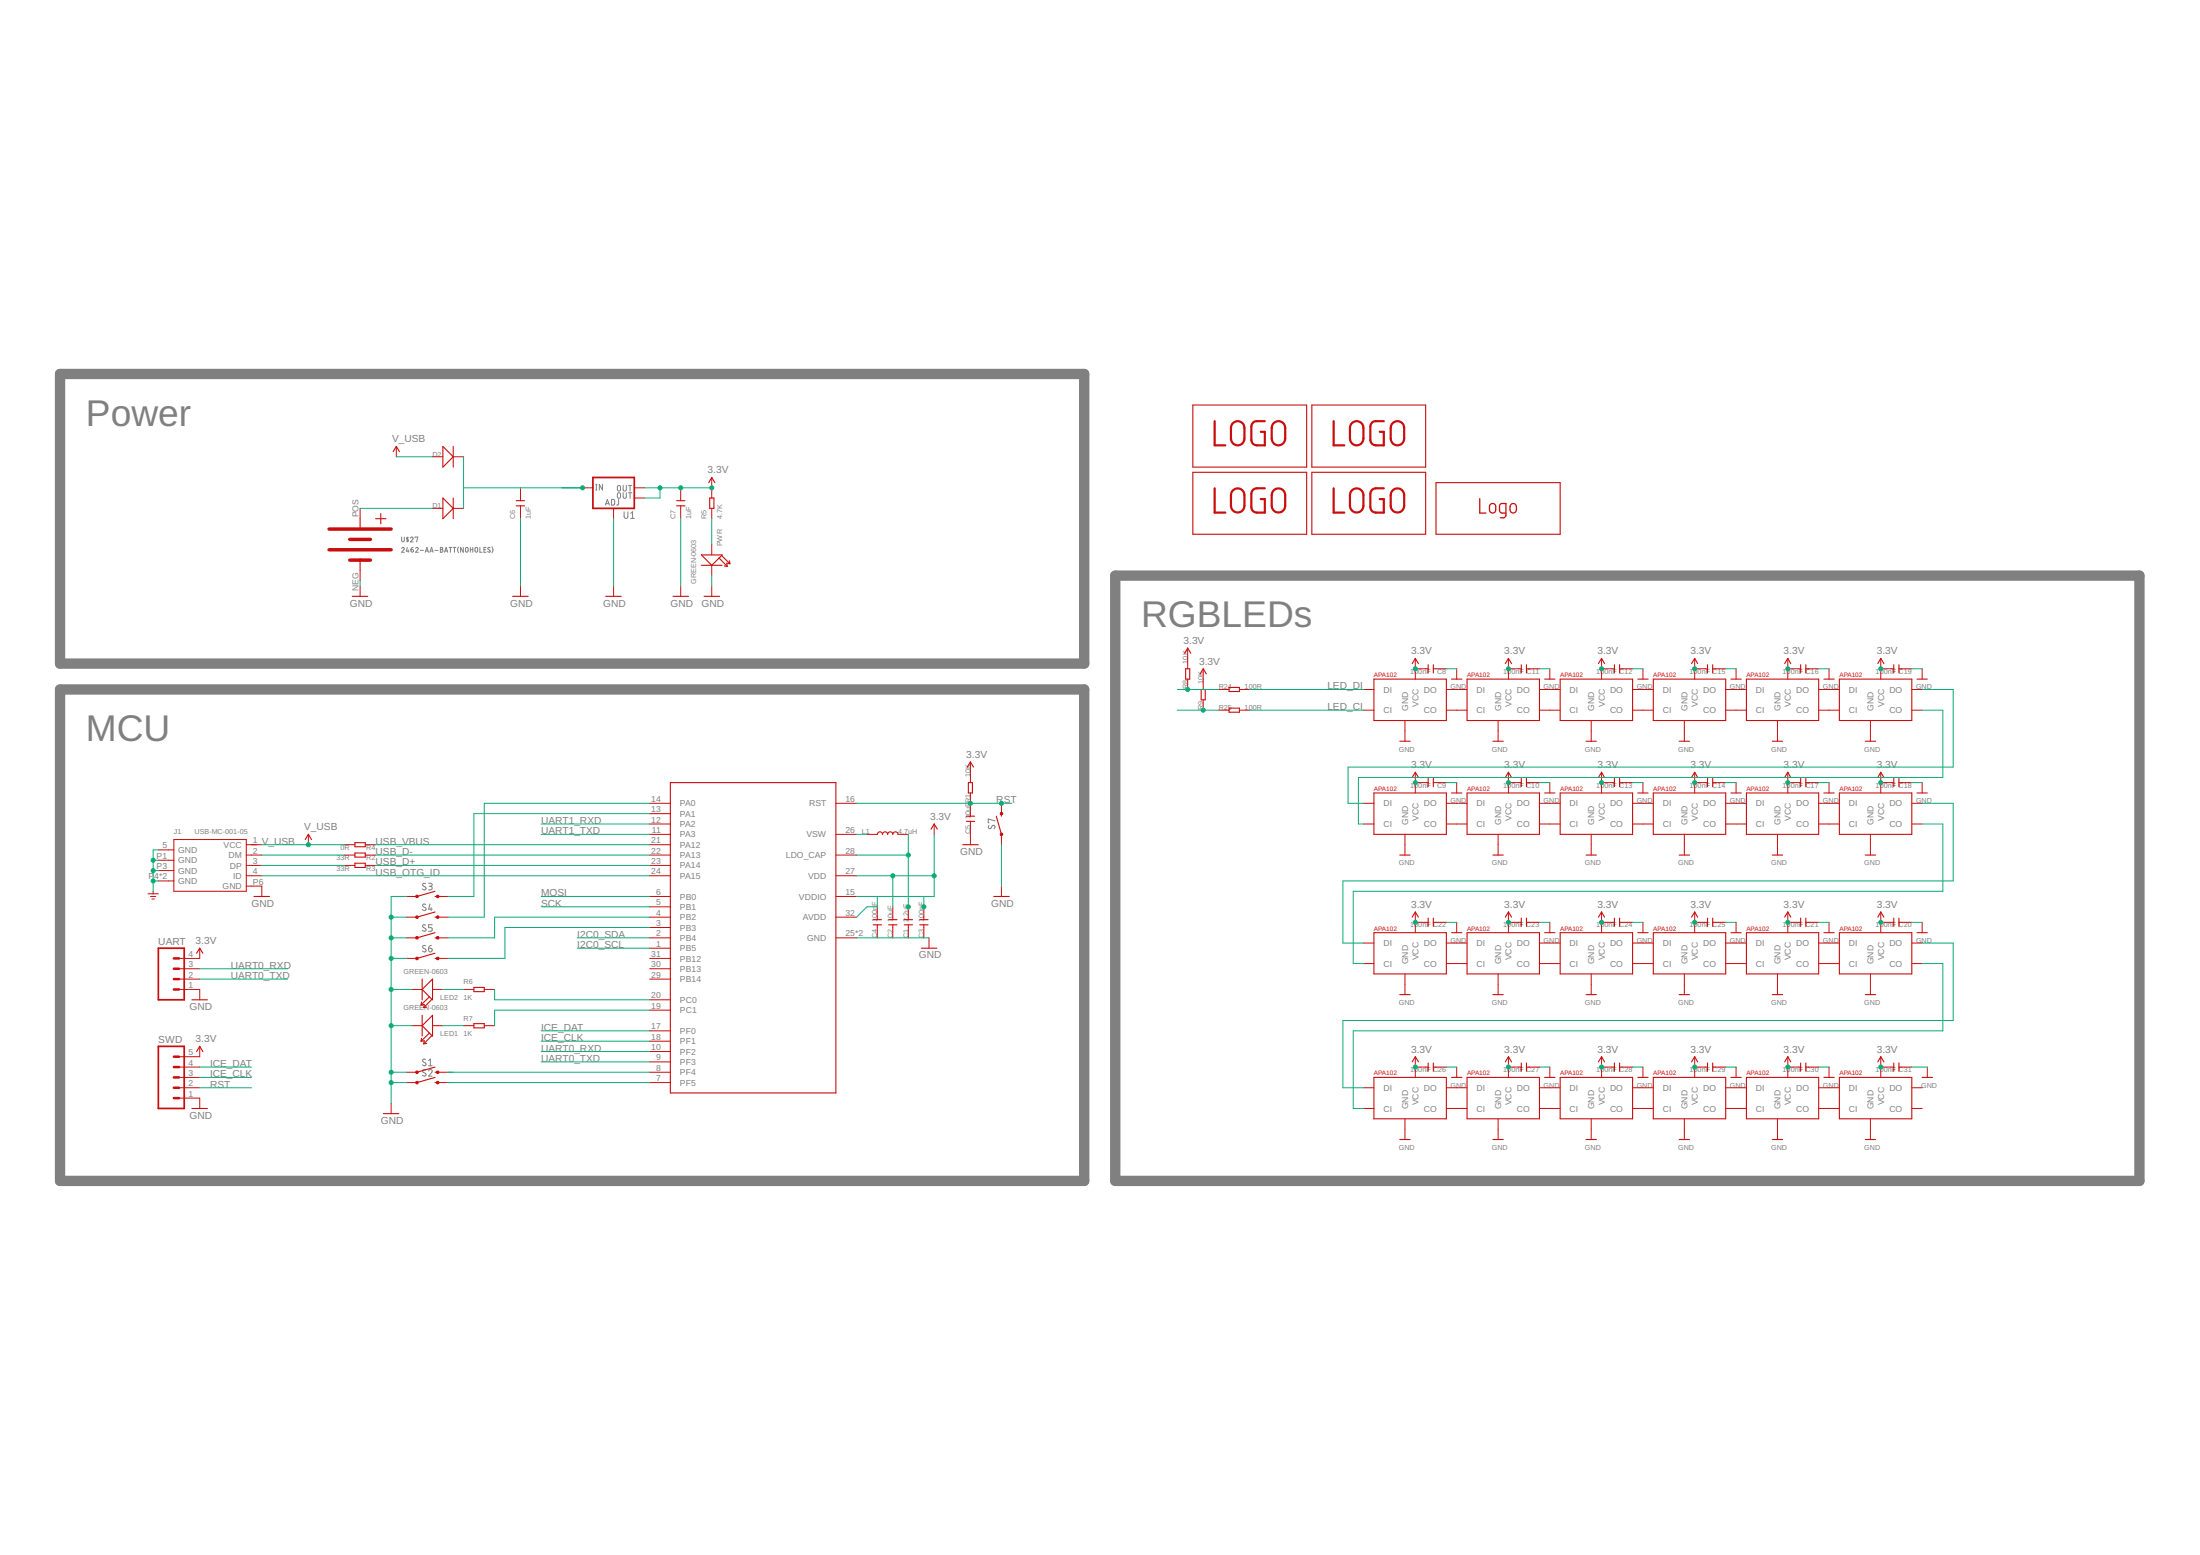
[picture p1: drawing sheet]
<svg xmlns="http://www.w3.org/2000/svg" width="297mm" height="210mm" viewBox="0 0 297 210" stroke-linecap="round" stroke-linejoin="round" font-family="sans-serif">
<path d="M8.1 50.5h138.3v39.1h-138.3zM150.6 77.7h138.3v81.7h-138.3zM8.1 93.1h138.3v66.3h-138.3z" fill="none" stroke="#808080" stroke-width="1.4"/>
<g fill="none" stroke="#808080" stroke-width=".14">
<path d="M54.2 74a.18 .18 0 0 1 .3-.1 .18 .18 0 0 1 0 .3l-.3 .3h.4M54.2 72.5l.1 .5 .1 .2 .2-.2v-.5M55 73.9l-.1 .5h.3M55 72.5v.7M55.1 74.3v.2M55.2 72.6h-.3v.1l.3 .3h-.3M55.4 72.6a.19 .19 0 0 1 .3-.1 .19 .19 0 0 1 0 .3l-.3 .4h.4M55.5 74.2h.2a.18 .18 0 0 1 .1 .2 .18 .18 0 0 1-.2 .1 .18 .18 0 0 1-.1-.1zM55.8 73.9h-.2l-.1 .3M56 72.6v-.1h.4l-.2 .7M56.1 74a.18 .18 0 0 1 .3-.1 .18 .18 0 0 1 0 .3l-.3 .3h.4M56.7 74.3h.5"/>
<path d="M57.4 74.5l.2-.6 .2 .6M57.5 74.4h.3M58 74.5l.3-.6 .2 .6M58.1 74.4h.3M58.7 74.3h.4M59.5 73.9l.3 .1-.2 .2 .2 .1v.1l-.2 .1h-.1zM59.5 74.2h.1M60 74.5l.2-.6 .3 .6M60.1 74.4h.3M60.6 73.9h.4M60.8 73.9v.6M61.2 73.9h.4"/>
<path d="M61.4 73.9v.6M61.9 73.8a.67 .67 0 0 0 0 .8M62.5 73.9v.6l-.3-.6v.6M62.9 74l.1-.1 .2 .1v.4l-.2 .1-.1-.1zM63.5 74.2h.3M63.5 73.9v.6M63.8 73.9v.6M64.2 74l.1-.1 .2 .1v.4l-.2 .1-.1-.1zM64.8 73.9v.6h.3M65.3 74.2h.3M65.6 73.9h-.3v.6h.3M66.2 74l-.2-.1-.2 .1 .4 .3-.1 .2-.3-.1"/>
<path d="M66.4 73.8a.59 .59 0 0 1 0 .8M80.4 66.1h.2M80.4 65.4h.2M80.5 65.4v.7M81.3 65.4v.7l-.4-.7v.7M81.7 68.2l.3-.8 .3 .8M81.8 68h.4M82.6 67.4l.4 .1v.5l-.1 .2h-.3zM83.5 66.5a.21 .21 0 0 1 .3 .2v.4a.21 .21 0 0 1-.2 .2 .21 .21 0 0 1-.2-.2zM83.5 65.6a.21 .21 0 0 1 .3 .1v.4a.21 .21 0 0 1-.2 .2 .21 .21 0 0 1-.2-.2zM83.5 67.4v.7l-.2 .1M84.1 66.5v.6a.21 .21 0 0 0 .2 .2 .21 .21 0 0 0 .3-.2v-.6"/>
<path d="M84.1 65.5v.6a.21 .21 0 0 0 .2 .2 .21 .21 0 0 0 .3-.2v-.6M84.3 69.1v.6l.2 .3 .3-.2v-.7M84.9 66.5h.4M84.9 65.5h.4M85.1 65.5v.8M85.1 66.5v.8M85.2 69.3l.2-.2v.9M85.2 70h.5M57.5 119.3h-.4l-.1 .1 .4 .3a.2 .2 0 0 1 .1 .3 .2 .2 0 0 1-.2 .1l-.3-.1M57.9 119.2l.4 .1 .1 .1-.1 .2h-.3M58.1 119.6l.1 .1a.24 .24 0 0 1 .2 .2 .24 .24 0 0 1-.3 .2h-.2M133.5 111.4l-.1 .3 .2 .2 .4-.5h.2l.1 .2-.1 .3"/>
<path d="M134.3 110.8l-.9-.2v.5h.1M57.5 122.1l-.2-.1a.19 .19 0 0 0-.2 .2 .19 .19 0 0 0 0 .2l.3 .1a.2 .2 0 0 1 .1 .3 .2 .2 0 0 1-.2 .1l-.3-.1M57.5 124.9l-.2-.1a.19 .19 0 0 0-.2 .2 .19 .19 0 0 0 0 .2l.3 .1a.2 .2 0 0 1 .1 .3 .2 .2 0 0 1-.2 .1l-.3-.1M57.5 127.7l-.2-.1a.19 .19 0 0 0-.2 .2 .19 .19 0 0 0 0 .2l.3 .1a.2 .2 0 0 1 .1 .3 .2 .2 0 0 1-.2 .1l-.3-.1M57.9 128h.3a.25 .25 0 0 1 .2 .3 .25 .25 0 0 1-.3 .2 .25 .25 0 0 1-.2-.3zM58.1 122l-.2 .7h.5M58.2 122.5v.4M58.3 127.6a.36 .36 0 0 0-.4 .4M58.4 124.8h-.5v.4h.4l.1 .2-.1 .3h-.4M57.5 143h-.2l-.3 .2 .5 .4a.2 .2 0 0 1-.2 .3l-.3-.2M57.5 144.4h-.2l-.3 .2 .5 .4a.2 .2 0 0 1-.2 .3l-.3-.2M57.9 144.6a.24 .24 0 0 1 .3-.2 .24 .24 0 0 1 .1 .4l-.4 .5h.5"/>
<path d="M57.9 143.2l.2-.2v.9M57.9 143.9h.5"/>
</g>
<g fill="none" stroke="#c90d0c" stroke-width=".15">
<path d="M161.1 54.7h15.3v8.4h-15.3zM177.1 54.7h15.4v8.4h-15.4zM48.6 70v1.4M48.6 75.6v1.4M50.7 70h1.4M51.4 69.3v1.4M53.1 61l.4-.7 .4 .7M59.8 60.3l1.4 1.4-1.4 1.4zM59.8 67.2l1.4 1.4-1.4 1.4zM61.2 60.3v2.8M61.2 67.2v2.8M69.7 68.3h1.1"/>
<path d="M69.7 67.6h1.1M91.4 68.3h1.1M91.4 67.6h1.1M94.7 76.3h2.8M95.7 65.2l.4-.7 .4 .7M95.8 67.2h.6v1.4h-.6zM97.1 75.3l1.1 1.2M97.4 75l.1-.1h-2.8l1.4 1.4 1-1M97.4 75l-.3 .3M97.4 75l1.2 1.1M97.8 76.4l.4 .1M98.5 75.7l.1 .4"/>
<path d="M98.6 76.1l-.5-.1 .1 .5M161.1 63.8h15.3v8.3h-15.3zM177.1 63.8h15.4v8.3h-15.4zM193.9 65.2h16.8v6.9h-16.8zM47.6 80.5h2.1M69.2 80.5h2.1M81.8 80.5h2.1M90.9 80.5h2.1M95.1 80.5h2.1M159.9 88.2l.5-.7 .4 .7M160.1 90.3h.5v1.4h-.5zM162 91l.5-.7 .4 .7"/>
<path d="M162.2 93.1h.5v1.4h-.5zM165.9 92.8h1.4v.5h-1.4zM165.9 95.6h1.4v.5h-1.4zM185.5 91.7h9.8v5.6h-9.8zM190.7 89.6l.4-.7 .4 .7M192.8 89.7v1.1M193.5 89.7v1.1M196 91.7h1.4M198.1 91.7h9.8v5.6h-9.8zM203.2 89.6l.5-.7 .4 .7M205.4 89.7v1.1M206.1 89.7v1.1"/>
<path d="M208.6 91.7h1.4M210.7 91.7h9.7v5.6h-9.7zM215.8 89.6l.4-.7 .4 .7M218 89.7v1.1M218.7 89.7v1.1M221.1 91.7h1.4M223.2 91.7h9.8v5.6h-9.8zM228.4 89.6l.4-.7 .4 .7M230.5 89.7v1.1M231.2 89.7v1.1M233.7 91.7h1.4M235.8 91.7h9.8v5.6h-9.8z"/>
<path d="M241 89.6l.4-.7 .4 .7M243.1 89.7v1.1M243.8 89.7v1.1M246.3 91.7h1.3M248.3 91.7h9.8v5.6h-9.8zM253.5 89.6l.4-.7 .5 .7M255.7 89.7v1.1M256.4 89.7v1.1M258.8 91.7h1.4M41.2 113.3l.4-.7 .5 .7M47.9 115.1h1.4v.6h-1.4zM47.9 113.7h1.4v.6h-1.4z"/>
<path d="M47.9 116.5h1.4v.6h-1.4zM90.5 105.6h22.4v41.9h-22.4zM118.4 112.6a.35 .35 0 0 1 .4-.3 .35 .35 0 0 1 .3 .3 .35 .35 0 0 1 .4-.3 .35 .35 0 0 1 .3 .3 .35 .35 0 0 1 .4-.3 .35 .35 0 0 1 .3 .3 .35 .35 0 0 1 .4-.3 .35 .35 0 0 1 .3 .3M125.7 111.9l.4-.7 .5 .7M130 114h2.1M130.5 110.9h1.1M130.5 110.2h1.1M130.6 103.5l.4-.7 .4 .7M130.7 105.6h.6v1.4h-.6zM134.5 110.2l.7 2.4M135.2 109.8v.4M185.5 107h9.8v5.6h-9.8z"/>
<path d="M189 100.1h1.4M189 115.4h1.4M190.7 104.9l.4-.7 .4 .7M192.8 105.1v1.1M193.5 105.1v1.1M196 107h1.4M198.1 107h9.8v5.6h-9.8zM201.6 100.1h1.4M201.6 115.4h1.4M203.2 104.9l.5-.7 .4 .7M205.4 105.1v1.1M206.1 105.1v1.1"/>
<path d="M208.6 107h1.4M210.7 107h9.7v5.6h-9.7zM214.1 100.1h1.4M214.1 115.4h1.4M215.8 104.9l.4-.7 .4 .7M218 105.1v1.1M218.7 105.1v1.1M221.1 107h1.4M223.2 107h9.8v5.6h-9.8zM226.7 100.1h1.4M226.7 115.4h1.4M228.4 104.9l.4-.7 .4 .7"/>
<path d="M230.5 105.1v1.1M231.2 105.1v1.1M233.7 107h1.4M235.8 107h9.8v5.6h-9.8zM239.3 100.1h1.4M239.3 115.4h1.4M241 104.9l.4-.7 .4 .7M243.1 105.1v1.1M243.8 105.1v1.1M246.3 107h1.3M248.3 107h9.8v5.6h-9.8zM251.8 100.1h1.4"/>
<path d="M251.8 115.4h1.4M253.5 104.9l.4-.7 .5 .7M255.7 105.1v1.1M256.4 105.1v1.1M258.8 107h1.4M25.9 135h2.1M26.5 128.7l.5-.7 .4 .7M34.3 121h2.1M56.9 135.7l.4-.1-.1 .4M56.9 135.3v.4M57 132.2v2.8M57 137.1v2.7"/>
<path d="M57.6 136h-.4M58 134.6l-1-1 1.4-1.4v2.8l-.1-.1M58 139.4l-1-.9 1.4-1.4v2.7h-.1M58 134.6l.3 .3M58 134.6l-1.1 1.1M58 139.4l.3 .4M58 139.4l-1.1 1.1M58.3 134.9l-1.1 1.1M58.3 139.8l-1.1 1.1M58.7 121h.4M58.7 120.3l-2.4 .7M58.7 123.8h.4"/>
<path d="M58.7 123.1l-2.4 .7M58.7 126.6h.4M58.7 125.9l-2.4 .7M58.7 129.4h.4M58.7 128.7l-2.4 .7M64 133.3h1.4v.6h-1.4zM64 138.2h1.4v.5h-1.4zM117.9 124.8h1.1M117.9 124.1h1.1M120 124.8h1.1M120 124.1h1.1M122.1 124.8h1.1"/>
<path d="M122.1 124.1h1.1M124.2 124.8h1.1M124.2 124.1h1.1M124.4 128h2.1M134.2 121h2.1M185.5 125.9h9.8v5.6h-9.8zM189 134.3h1.4M190.7 123.8l.4-.7 .4 .7M192.8 123.9v1.2M193.5 123.9v1.2M196 125.9h1.4M198.1 125.9h9.8v5.6h-9.8z"/>
<path d="M201.6 134.3h1.4M203.2 123.8l.5-.7 .4 .7M205.4 123.9v1.2M206.1 123.9v1.2M208.6 125.9h1.4M210.7 125.9h9.7v5.6h-9.7zM214.1 134.3h1.4M215.8 123.8l.4-.7 .4 .7M218 123.9v1.2M218.7 123.9v1.2M221.1 125.9h1.4M223.2 125.9h9.8v5.6h-9.8z"/>
<path d="M226.7 134.3h1.4M228.4 123.8l.4-.7 .4 .7M230.5 123.9v1.2M231.2 123.9v1.2M233.7 125.9h1.4M235.8 125.9h9.8v5.6h-9.8zM239.3 134.3h1.4M241 123.8l.4-.7 .4 .7M243.1 123.9v1.2M243.8 123.9v1.2M246.3 125.9h1.3M248.3 125.9h9.8v5.6h-9.8z"/>
<path d="M251.8 134.3h1.4M253.5 123.8l.4-.7 .5 .7M255.7 123.9v1.2M256.4 123.9v1.2M258.8 125.9h1.4M25.9 149.6h2.1M26.5 141.9l.5-.7 .4 .7M51.8 150.3h2M56.9 140.5h.4l-.1 .4M56.9 140.1v.4M57.6 140.8l-.4 .1M58.7 144.7h.4"/>
<path d="M58.7 144l-2.4 .7M58.7 146.1h.4M58.7 145.4l-2.4 .7M185.5 145.4h9.8v5.6h-9.8zM189 153.8h1.4M190.7 143.3l.4-.7 .4 .7M192.8 143.5v1.1M193.5 143.5v1.1M196 145.4h1.4M198.1 145.4h9.8v5.6h-9.8zM201.6 153.8h1.4M203.2 143.3l.5-.7 .4 .7"/>
<path d="M205.4 143.5v1.1M206.1 143.5v1.1M208.6 145.4h1.4M210.7 145.4h9.7v5.6h-9.7zM214.1 153.8h1.4M215.8 143.3l.4-.7 .4 .7M218 143.5v1.1M218.7 143.5v1.1M221.1 145.4h1.4M223.2 145.4h9.8v5.6h-9.8zM226.7 153.8h1.4M228.4 143.3l.4-.7 .4 .7"/>
<path d="M230.5 143.5v1.1M231.2 143.5v1.1M233.7 145.4h1.4M235.8 145.4h9.8v5.6h-9.8zM239.3 153.8h1.4M241 143.3l.4-.7 .4 .7M243.1 143.5v1.1M243.8 143.5v1.1M246.3 145.4h1.3M248.3 145.4h9.8v5.6h-9.8zM251.8 153.8h1.4M253.5 143.3l.4-.7 .5 .7"/>
<path d="M255.7 143.5v1.1M256.4 143.5v1.1M259.5 145.4h1.4"/>
</g>
<g fill="none" stroke="#c90d0c" stroke-width=".14">
<path d="M48.6 68.6v1.4M48.6 77v1.4M48.6 79.1v1.4M53.5 60.3v1.4M58.4 68.6h1.4M58.4 61.7h1.4M61.2 68.6h1.4M61.2 61.7h1.4M70.3 65.8v1.8M70.3 68.3v1.7M70.3 79.1v1.4M78.7 65.8h1.4"/>
<path d="M82.8 68.6v1.4M82.8 79.1v1.4M85.6 65.8h1.4M85.6 67.2h1.4M91.9 65.8v1.8M91.9 68.3v1.7M91.9 79.1v1.4M96.1 64.5v2.7M96.1 68.6v1.4M96.1 73.5v1.4M96.1 76.3v1.4M96.1 79.1v1.4"/>
<path d="M160.4 87.5v2.8M160.4 91.7v1.4M162.5 90.3v2.8M162.5 94.5v1.4M164.5 93.1h1.4M164.5 95.9h1.4M167.3 93.1h1.4M167.3 95.9h1.4M184.1 93.1h1.4M184.1 95.9h1.4M189.7 97.3v2.8M191.1 88.9v2.8"/>
<path d="M191.1 90.3h1.7M193.5 90.3h1.8M195.3 93.1h2.8M195.3 95.9h2.8M196.7 90.3v1.4M202.3 97.3v2.8M203.7 88.9v2.8M203.7 90.3h1.7M206.1 90.3h1.8M207.9 93.1h2.8M207.9 95.9h2.8M209.3 90.3v1.4"/>
<path d="M214.8 97.3v2.8M216.2 88.9v2.8M216.2 90.3h1.8M218.7 90.3h1.7M220.4 93.1h2.8M220.4 95.9h2.8M221.8 90.3v1.4M227.4 97.3v2.8M228.8 88.9v2.8M228.8 90.3h1.7M231.2 90.3h1.8M233 93.1h2.8"/>
<path d="M233 95.9h2.8M234.4 90.3v1.4M240 97.3v2.8M241.4 88.9v2.8M241.4 90.3h1.7M243.8 90.3h1.8M245.6 93.1h2.7M245.6 95.9h2.7M247 90.3v1.4M252.5 97.3v2.8M253.9 88.9v2.8M253.9 90.3h1.8"/>
<path d="M256.4 90.3h1.7M258.1 93.1h1.4M258.1 95.9h1.4M259.5 90.3v1.4M21.4 114.7h2.1M21.4 116.1h2.1M21.4 117.5h2.1M21.4 118.9h2.1M23.5 113.3h9.8v7h-9.8zM33.3 114h2M33.3 115.4h2M33.3 116.8h2"/>
<path d="M33.3 118.2h2M33.3 119.6h2v1.4M41.6 112.6v1.4M46.5 114h1.4M46.5 115.4h1.4M46.5 116.8h1.4M49.3 114h1.4M49.3 115.4h1.4M49.3 116.8h1.4M87.7 108.4h2.8M87.7 109.8h2.8M87.7 111.2h2.8"/>
<path d="M87.7 112.6h2.8M87.7 114h2.8M87.7 115.4h2.8M87.7 116.8h2.8M87.7 118.2h2.8M112.9 108.4h2.8M112.9 112.6h2.8M112.9 115.4h2.8M112.9 118.2h2.8M117.1 112.6h1.3M121.2 112.6h1.4M126.1 111.2v1.4"/>
<path d="M131 102.8v2.8M131 107v3.2M131 110.9v3.1M135.2 108.4v1.4M135.2 112.6v1.4M135.2 119.6v1.4M184.1 108.4h1.4M184.1 111.2h1.4M189.7 112.6v2.8M191.1 104.2v2.8M191.1 105.6h1.7M193.5 105.6h1.8"/>
<path d="M195.3 108.4h2.8M195.3 111.2h2.8M196.7 105.6v1.4M202.3 112.6v2.8M203.7 104.2v2.8M203.7 105.6h1.7M206.1 105.6h1.8M207.9 108.4h2.8M207.9 111.2h2.8M209.3 105.6v1.4M214.8 112.6v2.8M216.2 104.2v2.8"/>
<path d="M216.2 105.6h1.8M218.7 105.6h1.7M220.4 108.4h2.8M220.4 111.2h2.8M221.8 105.6v1.4M227.4 112.6v2.8M228.8 104.2v2.8M228.8 105.6h1.7M231.2 105.6h1.8M233 108.4h2.8M233 111.2h2.8M234.4 105.6v1.4"/>
<path d="M240 112.6v2.8M241.4 104.2v2.8M241.4 105.6h1.7M243.8 105.6h1.8M245.6 108.4h2.7M245.6 111.2h2.7M247 105.6v1.4M252.5 112.6v2.8M253.9 104.2v2.8M253.9 105.6h1.8M256.4 105.6h1.7M258.1 108.4h1.4"/>
<path d="M258.1 111.2h1.4M259.5 105.6v1.4M20 120.6h1.4M20.3 121h.7M20.5 121.3h.3M20.7 120.3v.3M24.2 132.2h2.8M24.2 130.8h2.8M24.2 133.6h2.8v1.4M27 128v1.4h-2.8M54.9 121h1.4M54.9 123.8h1.4"/>
<path d="M54.9 126.6h1.4M54.9 129.4h1.4M55.6 133.6h1.4M55.6 138.5h1.4M58.4 133.6h1.4M58.4 138.5h1.4M59.1 121h1.4M59.1 123.8h1.4M59.1 126.6h1.4M59.1 129.4h1.4M62.6 133.6h1.4M62.6 138.5h1.4"/>
<path d="M65.4 133.6h1.4M65.4 138.5h1.4M87.7 121h2.8M87.7 122.4h2.8M87.7 123.8h2.8M87.7 125.2h2.8M87.7 126.6h2.8M87.7 128h2.8M87.7 129.4h2.8M87.7 132.2h2.8M87.7 130.8h2.8M87.7 135h2.8"/>
<path d="M87.7 136.4h2.8M87.7 139.1h2.8M112.9 121h2.8M112.9 123.8h2.8M112.9 126.6h2.8M118.4 122.4v1.7M118.4 124.8v1.8M120.5 122.4v1.7M120.5 124.8v1.8M122.6 122.4v1.7M122.6 124.8v1.8M124.7 122.4v1.7"/>
<path d="M124.7 124.8v1.8M125.4 126.6v1.4M184.1 127.3h1.4M184.1 130.1h1.4M189.7 131.5v2.8M191.1 123.1v2.8M191.1 124.5h1.7M193.5 124.5h1.8M195.3 127.3h2.8M195.3 130.1h2.8M196.7 124.5v1.4M202.3 131.5v2.8"/>
<path d="M203.7 123.1v2.8M203.7 124.5h1.7M206.1 124.5h1.8M207.9 127.3h2.8M207.9 130.1h2.8M209.3 124.5v1.4M214.8 131.5v2.8M216.2 123.1v2.8M216.2 124.5h1.8M218.7 124.5h1.7M220.4 127.3h2.8M220.4 130.1h2.8"/>
<path d="M221.8 124.5v1.4M227.4 131.5v2.8M228.8 123.1v2.8M228.8 124.5h1.7M231.2 124.5h1.8M233 127.3h2.8M233 130.1h2.8M234.4 124.5v1.4M240 131.5v2.8M241.4 123.1v2.8M241.4 124.5h1.7M243.8 124.5h1.8"/>
<path d="M245.6 127.3h2.7M245.6 130.1h2.7M247 124.5v1.4M252.5 131.5v2.8M253.9 123.1v2.8M253.9 124.5h1.8M256.4 124.5h1.7M258.1 127.3h1.4M258.1 130.1h1.4M259.5 124.5v1.4M24.2 148.2h2.8v1.4M24.2 146.8h2.8"/>
<path d="M24.2 145.4h2.8M24.2 144h2.8M27 141.2v1.4h-2.8M52.8 148.9v1.4M54.9 144.7h1.4M54.9 146.1h1.4M59.1 144.7h1.4M59.1 146.1h1.4M87.7 140.5h2.8M87.7 141.9h2.8M87.7 143.3h2.8M87.7 144.7h2.8"/>
<path d="M87.7 146.1h2.8M184.1 146.8h1.4M184.1 149.6h1.4M189.7 151v2.8M191.1 144h1.7M191.1 142.6v2.8M193.5 144h1.8M195.3 146.8h2.8M195.3 149.6h2.8M196.7 144v1.4M202.3 151v2.8M203.7 144h1.7"/>
<path d="M203.7 142.6v2.8M206.1 144h1.8M207.9 146.8h2.8M207.9 149.6h2.8M209.3 144v1.4M214.8 151v2.8M216.2 144h1.8M216.2 142.6v2.8M218.7 144h1.7M220.4 146.8h2.8M220.4 149.6h2.8M221.8 144v1.4"/>
<path d="M227.4 151v2.8M228.8 144h1.7M228.8 142.6v2.8M231.2 144h1.8M233 146.8h2.8M233 149.6h2.8M234.4 144v1.4M240 151v2.8M241.4 144h1.7M241.4 142.6v2.8M243.8 144h1.8M245.6 146.8h2.7"/>
<path d="M245.6 149.6h2.7M247 144v1.4M252.5 151v2.8M253.9 144h1.8M253.9 142.6v2.8M256.4 144h1.7M258.1 146.8h1.4M258.1 149.6h1.4M260.2 144v1.4"/>
</g>
<path d="M80.1 64.5h5.5v4.1h-5.5zM21.4 128h3.5v7h-3.5zM21.4 141.2h3.5v8.4h-3.5z" fill="none" stroke="#c90d0c" stroke-width=".23"/>
<path d="M23.5 130.8h.7M23.5 132.2h.7M23.5 133.6h.7M23.5 129.4h.7M23.5 145.4h.7M23.5 146.8h.7M23.5 148.2h.7M23.5 142.6h.7M23.5 144h.7" fill="none" stroke="#c90d0c" stroke-width=".34"/>
<g fill="none" stroke="#c90d0c" stroke-width=".3">
<path d="M164 56.9v3.2h1.4M166.5 57.1a.92 .92 0 0 1 1-.2 .92 .92 0 0 1 .5 .9v1.4a.91 .91 0 0 1-.9 .9 .91 .91 0 0 1-.9-.9v-1.4v-.3zM170.8 56.9h-1.1a.7 .7 0 0 0-.7 .7v1.8a.74 .74 0 0 0 .7 .7h1.1v-1.8h-.6M172 57.1a.92 .92 0 0 1 1-.2 .92 .92 0 0 1 .5 .9v1.4a.91 .91 0 0 1-.9 .9 .91 .91 0 0 1-.9-.9v-1.4l.2-.5zM180.1 56.9v3.2h1.4M182.6 57.1a.92 .92 0 0 1 1-.2 .92 .92 0 0 1 .5 .9v1.4a.91 .91 0 0 1-.9 .9 .91 .91 0 0 1-.9-.9v-1.4v-.3zM186.8 56.9h-1a.7 .7 0 0 0-.8 .7v1.8a.74 .74 0 0 0 .8 .7h1v-1.8h-.5M188.1 57.1a.92 .92 0 0 1 1-.2 .92 .92 0 0 1 .5 .9v1.4a.91 .91 0 0 1-.9 .9 .91 .91 0 0 1-.9-.9v-1.4l.1-.5zM164 65.9v3.3h1.4M166.5 66.1a.9 .9 0 0 1 1-.1 .9 .9 0 0 1 .5 .8v1.5a.91 .91 0 0 1-.9 .9 .91 .91 0 0 1-.9-.9v-1.5l.1-.5zM170.8 65.9h-1.1a.74 .74 0 0 0-.7 .8v1.8a.74 .74 0 0 0 .7 .7h1.1v-1.8h-.6M172 66.1a.9 .9 0 0 1 1-.1 .9 .9 0 0 1 .5 .8v1.5a.91 .91 0 0 1-.9 .9 .91 .91 0 0 1-.9-.9v-1.5l.2-.5z"/>
<path d="M180.1 65.9v3.3h1.4M182.6 66.1a.9 .9 0 0 1 1-.1 .9 .9 0 0 1 .5 .8v1.5a.91 .91 0 0 1-.9 .9 .91 .91 0 0 1-.9-.9v-1.5l.1-.5zM186.8 65.9h-1a.74 .74 0 0 0-.8 .8v1.8a.74 .74 0 0 0 .8 .7h1v-1.8h-.5M188.1 66.1a.9 .9 0 0 1 1-.1 .9 .9 0 0 1 .5 .8v1.5a.91 .91 0 0 1-.9 .9 .91 .91 0 0 1-.9-.9v-1.5l.1-.5z"/>
</g>
<g fill="#c90d0c" stroke="#c90d0c" stroke-width=".14">
<path d="M56.2 126.4h.2v.3h-.2z" fill-rule="evenodd"/>
<path d="M59 126.4h.2v.3h-.2z" fill-rule="evenodd"/>
<path d="M56.2 129.2h.2v.3h-.2z" fill-rule="evenodd"/>
<path d="M59 129.2h.2v.3h-.2z" fill-rule="evenodd"/>
<circle cx="56.3" cy="144.7" r=".18"/>
<circle cx="59.1" cy="144.7" r=".18"/>
<circle cx="56.3" cy="146.1" r=".18"/>
<circle cx="59.1" cy="146.1" r=".18"/>
<circle cx="56.3" cy="121" r=".19"/>
<circle cx="59.1" cy="121" r=".19"/>
<circle cx="56.3" cy="123.8" r=".19"/>
<circle cx="59.1" cy="123.8" r=".19"/>
<circle cx="135.2" cy="112.6" r=".18"/>
<circle cx="135.2" cy="109.8" r=".18"/>
</g>
<path d="M44.4 71.4h8.4M44.4 74.2h8.4M47.2 72.8h2.8M47.2 75.6h2.8" fill="none" stroke="#c90d0c" stroke-width=".47"/>
<path d="M199.8 67.3v2h.8M201.2 68.1a.41 .41 0 0 1 .5-.1 .41 .41 0 0 1 .3 .4v.4a.42 .42 0 0 1-.5 .5 .42 .42 0 0 1-.4-.5v-.6zM203.3 69.3h-.5l-.3-.3v-.7l.2-.3h.6v1.6l-.2 .3h-.5M204 68.1a.43 .43 0 0 1 .5-.1 .43 .43 0 0 1 .2 .4v.4a.43 .43 0 0 1-.4 .5 .43 .43 0 0 1-.4-.5v-.4z" fill="none" stroke="#c90d0c" stroke-width=".17"/>
<g fill="none" stroke="#0dab76" stroke-width=".14">
<path d="M48.6 78.4v.7M48.6 68.6h9.8M53.5 61.7h4.9M62.6 65.8h16.1M62.6 61.7v6.9M70.3 70v9.1M82.8 70v9.1M87 65.8h9.1M89.1 65.8v1.4h-2.1M91.9 70v9.1M96.1 70v3.5M96.1 77.7v1.4"/>
<path d="M159 93.1h5.5M159 95.9h5.5M168.7 93.1h15.4M168.7 95.9h15.4M195.3 90.3h1.4M207.9 90.3h1.4M220.4 90.3h1.4M233 90.3h1.4M245.6 90.3h1.4M258.1 90.3h1.4M259.5 93.1h4.2v10.4h-81.7v4.9h2.1M259.5 95.9h2.8v9h-78.9v6.3h.7"/>
<path d="M20.7 116.1h.7M20.7 117.5h.7M20.7 118.9h.7M21.4 114.7h-.7v5.6M35.3 115.4h11.2M35.3 118.2h52.4M35.3 114h11.2M35.3 116.8h11.2M50.7 115.4h37M50.7 114h37M50.7 116.8h37M73.1 112.6h14.6"/>
<path d="M73.1 111.2h14.6M87.7 109.8h-23.7v11.2h-3.5M87.7 108.4h-22.3v15.4h-4.9M115.7 112.6h1.4M115.7 115.4h6.9M115.7 118.2h10.4M115.7 108.4h20.9M120.5 118.2v4.2M122.6 112.6v9.8M126.1 112.6v8.4h-10.4M135.2 114v5.6M195.3 105.6h1.4"/>
<path d="M207.9 105.6h1.4M220.4 105.6h1.4M233 105.6h1.4M245.6 105.6h1.4M258.1 105.6h1.4M259.5 108.4h4.2v10.5h-82.4v8.4h2.8M259.5 111.2h2.8v9.1h-79.6v9.8h1.4M27 132.2h11.8M27 130.8h11.8M52.8 126.6h2.1M52.8 129.4h2.1M52.8 123.8h2.1"/>
<path d="M52.8 133.6h2.8M52.8 138.5h2.8M54.9 121h-2.1v27.9M59.8 133.6h2.8M59.8 138.5h2.8M66.8 133.6v1.4h20.9M73.1 121h14.6M73.1 122.4h14.6M73.1 139.1h14.6M78 126.6h9.7M78 128h9.7M87.7 123.8h-20.9v2.8h-6.3"/>
<path d="M87.7 125.2h-19.5v4.2h-7.7M87.7 136.4h-20.9v2.1M115.7 126.6h9.7M118.4 121v1.4h-1.3l-1.4 1.4M124.7 121v1.4M195.3 124.5h1.4M207.9 124.5h1.4M220.4 124.5h1.4M233 124.5h1.4M245.6 124.5h1.4M258.1 124.5h1.4M259.5 127.3h4.2v10.5h-82.4v9h2.8"/>
<path d="M259.5 130.1h2.8v9h-79.6v10.5h1.4M27 144h7M27 146.8h7M27 145.4h7M52.8 144.7h2.1M52.8 146.1h2.1M60.5 144.7h27.2M60.5 146.1h27.2M73.1 143.3h14.6M73.1 141.9h14.6M73.1 140.5h14.6M195.3 144h1.4"/>
<path d="M207.9 144h1.4M220.4 144h1.4M233 144h1.4M245.6 144h1.4M258.1 144h2.1"/>
</g>
<g fill="#0dab76" stroke="#0dab76" stroke-width=".14">
<circle cx="122.6" cy="122.4" r=".28"/>
<circle cx="122.6" cy="115.4" r=".28"/>
<circle cx="120.5" cy="118.2" r=".28"/>
<circle cx="126.1" cy="118.2" r=".28"/>
<circle cx="124.7" cy="122.4" r=".28"/>
<circle cx="96.1" cy="65.8" r=".28"/>
<circle cx="91.9" cy="65.8" r=".28"/>
<circle cx="89.1" cy="65.8" r=".28"/>
<circle cx="191.1" cy="90.3" r=".28"/>
<circle cx="203.7" cy="90.3" r=".28"/>
<circle cx="216.2" cy="90.3" r=".28"/>
<circle cx="228.8" cy="90.3" r=".28"/>
<circle cx="241.4" cy="90.3" r=".28"/>
<circle cx="253.9" cy="90.3" r=".28"/>
<circle cx="253.9" cy="105.6" r=".28"/>
<circle cx="241.4" cy="105.6" r=".28"/>
<circle cx="228.8" cy="105.6" r=".28"/>
<circle cx="216.2" cy="105.6" r=".28"/>
<circle cx="203.7" cy="105.6" r=".28"/>
<circle cx="191.1" cy="105.6" r=".28"/>
<circle cx="191.1" cy="124.5" r=".28"/>
<circle cx="203.7" cy="124.5" r=".28"/>
<circle cx="216.2" cy="124.5" r=".28"/>
<circle cx="228.8" cy="124.5" r=".28"/>
<circle cx="241.4" cy="124.5" r=".28"/>
<circle cx="253.9" cy="124.5" r=".28"/>
<circle cx="191.1" cy="144" r=".28"/>
<circle cx="203.7" cy="144" r=".28"/>
<circle cx="216.2" cy="144" r=".28"/>
<circle cx="228.8" cy="144" r=".28"/>
<circle cx="241.4" cy="144" r=".28"/>
<circle cx="253.9" cy="144" r=".28"/>
<circle cx="20.7" cy="117.5" r=".28"/>
<circle cx="20.7" cy="116.1" r=".28"/>
<circle cx="20.7" cy="118.9" r=".28"/>
<circle cx="52.8" cy="144.7" r=".28"/>
<circle cx="52.8" cy="146.1" r=".28"/>
<circle cx="52.8" cy="129.4" r=".28"/>
<circle cx="52.8" cy="126.6" r=".28"/>
<circle cx="52.8" cy="123.8" r=".28"/>
<circle cx="52.8" cy="133.6" r=".28"/>
<circle cx="52.8" cy="138.5" r=".28"/>
<circle cx="131" cy="108.4" r=".28"/>
<circle cx="135.2" cy="108.4" r=".28"/>
<circle cx="41.6" cy="114" r=".28"/>
<circle cx="160.4" cy="93.1" r=".28"/>
<circle cx="162.5" cy="95.9" r=".28"/>
<circle cx="78.7" cy="65.8" r=".28"/>
</g>
<g font-size="5" fill="#808080">
<text x="11.6" y="57.5">Power</text>
<text x="154.1" y="84.7">RGBLEDs</text>
<text x="11.6" y="100.1">MCU</text>
</g>
<g font-size="1.4" fill="#808080">
<text x="52.9" y="59.7">V_USB</text>
<text x="95.5" y="63.9">3.3V</text>
<text x="47.2" y="81.9">GND</text>
<text x="68.9" y="81.9">GND</text>
<text x="81.4" y="81.9">GND</text>
<text x="90.5" y="81.9">GND</text>
<text x="94.7" y="81.9">GND</text>
<text x="159.8" y="86.9">3.3V</text>
<text x="161.9" y="89.7">3.3V</text>
<text x="190.5" y="88.3">3.3V</text>
<text x="203.1" y="88.3">3.3V</text>
<text x="215.7" y="88.3">3.3V</text>
<text x="228.2" y="88.3">3.3V</text>
<text x="240.8" y="88.3">3.3V</text>
<text x="253.4" y="88.3">3.3V</text>
<text x="179.2" y="93.1">LED_DI</text>
<text x="179.2" y="95.9">LED_CI</text>
<text x="130.5" y="102.3">3.3V</text>
<text x="190.5" y="103.7">3.3V</text>
<text x="203.1" y="103.7">3.3V</text>
<text x="215.7" y="103.7">3.3V</text>
<text x="228.2" y="103.7">3.3V</text>
<text x="240.8" y="103.7">3.3V</text>
<text x="253.4" y="103.7">3.3V</text>
<text x="41.1" y="112.1">V_USB</text>
<text x="73.1" y="111.2">UART1_RXD</text>
<text x="73.1" y="112.6">UART1_TXD</text>
<text x="125.6" y="110.7">3.3V</text>
<text x="134.5" y="108.4">RST</text>
<text x="35.3" y="114">V_USB</text>
<text x="50.7" y="114">USB_VBUS</text>
<text x="50.7" y="115.4">USB_D-</text>
<text x="50.7" y="116.8">USB_D+</text>
<text x="50.7" y="118.2">USB_OTG_ID</text>
<text x="129.6" y="115.4">GND</text>
<text x="33.9" y="122.4">GND</text>
<text x="73.1" y="121">MOSI</text>
<text x="73.1" y="122.4">SCK</text>
<text x="133.8" y="122.4">GND</text>
<text x="190.5" y="122.5">3.3V</text>
<text x="203.1" y="122.5">3.3V</text>
<text x="215.7" y="122.5">3.3V</text>
<text x="228.2" y="122.5">3.3V</text>
<text x="240.8" y="122.5">3.3V</text>
<text x="253.4" y="122.5">3.3V</text>
<text x="21.4" y="127.6">UART</text>
<text x="26.4" y="127.4">3.3V</text>
<text x="31.2" y="130.8">UART0_RXD</text>
<text x="77.9" y="128">I2C0_SCL</text>
<text x="77.9" y="126.6">I2C0_SDA</text>
<text x="124" y="129.4">GND</text>
<text x="25.6" y="136.4">GND</text>
<text x="31.2" y="132.2">UART0_TXD</text>
<text x="21.4" y="140.8">SWD</text>
<text x="26.4" y="140.7">3.3V</text>
<text x="73.1" y="143.3">UART0_TXD</text>
<text x="73.1" y="141.9">UART0_RXD</text>
<text x="73.1" y="139.2">ICE_DAT</text>
<text x="73.1" y="140.6">ICE_CLK</text>
<text x="190.5" y="142.1">3.3V</text>
<text x="203.1" y="142.1">3.3V</text>
<text x="215.7" y="142.1">3.3V</text>
<text x="228.2" y="142.1">3.3V</text>
<text x="240.8" y="142.1">3.3V</text>
<text x="253.4" y="142.1">3.3V</text>
<text x="28.4" y="146.8">RST</text>
<text x="28.4" y="144">ICE_DAT</text>
<text x="28.4" y="145.4">ICE_CLK</text>
<text x="25.6" y="151">GND</text>
<text x="51.4" y="151.7">GND</text>
</g>
<g font-size="1.2" fill="#808080">
<text x="48.4" y="69.8" transform="rotate(-90 48.4 69.8)">POS</text>
<text x="48.4" y="79.7" transform="rotate(-90 48.4 79.7)">NEG</text>
<text x="186.8" y="93.5">DI</text>
<text x="190.1" y="96" transform="rotate(-90 190.1 96)">GND</text>
<text x="191.5" y="95.4" transform="rotate(-90 191.5 95.4)">VCC</text>
<text x="192.2" y="93.5">DO</text>
<text x="199.4" y="93.5">DI</text>
<text x="202.7" y="96" transform="rotate(-90 202.7 96)">GND</text>
<text x="204.1" y="95.4" transform="rotate(-90 204.1 95.4)">VCC</text>
<text x="204.8" y="93.5">DO</text>
<text x="211.9" y="93.5">DI</text>
<text x="215.3" y="96" transform="rotate(-90 215.3 96)">GND</text>
<text x="216.7" y="95.4" transform="rotate(-90 216.7 95.4)">VCC</text>
<text x="217.4" y="93.5">DO</text>
<text x="224.5" y="93.5">DI</text>
<text x="227.8" y="96" transform="rotate(-90 227.8 96)">GND</text>
<text x="229.2" y="95.4" transform="rotate(-90 229.2 95.4)">VCC</text>
<text x="230" y="93.5">DO</text>
<text x="237.1" y="93.5">DI</text>
<text x="240.4" y="96" transform="rotate(-90 240.4 96)">GND</text>
<text x="241.8" y="95.4" transform="rotate(-90 241.8 95.4)">VCC</text>
<text x="242.5" y="93.5">DO</text>
<text x="249.6" y="93.5">DI</text>
<text x="253" y="96" transform="rotate(-90 253 96)">GND</text>
<text x="254.4" y="95.4" transform="rotate(-90 254.4 95.4)">VCC</text>
<text x="255.1" y="93.5">DO</text>
<text x="186.8" y="96.3">CI</text>
<text x="192.2" y="96.3">CO</text>
<text x="199.4" y="96.3">CI</text>
<text x="204.8" y="96.3">CO</text>
<text x="211.9" y="96.3">CI</text>
<text x="217.4" y="96.3">CO</text>
<text x="224.5" y="96.3">CI</text>
<text x="230" y="96.3">CO</text>
<text x="237.1" y="96.3">CI</text>
<text x="242.5" y="96.3">CO</text>
<text x="249.6" y="96.3">CI</text>
<text x="255.1" y="96.3">CO</text>
<text x="34.1" y="113.8">1</text>
<text x="87.9" y="108.2">14</text>
<text x="87.9" y="109.6">13</text>
<text x="87.9" y="111">12</text>
<text x="87.9" y="113.8">21</text>
<text x="88" y="112.4">11</text>
<text x="91.8" y="108.9">PA0</text>
<text x="91.8" y="110.2">PA1</text>
<text x="91.8" y="111.6">PA2</text>
<text x="91.8" y="113">PA3</text>
<text x="108.9" y="113.1">VSW</text>
<text x="109.3" y="108.9">RST</text>
<text x="114.2" y="112.4">26</text>
<text x="114.2" y="108.2">16</text>
<text x="186.8" y="108.9">DI</text>
<text x="186.8" y="111.6">CI</text>
<text x="190.1" y="111.3" transform="rotate(-90 190.1 111.3)">GND</text>
<text x="191.5" y="110.8" transform="rotate(-90 191.5 110.8)">VCC</text>
<text x="192.2" y="111.7">CO</text>
<text x="192.2" y="108.9">DO</text>
<text x="199.4" y="108.9">DI</text>
<text x="199.4" y="111.6">CI</text>
<text x="202.7" y="111.3" transform="rotate(-90 202.7 111.3)">GND</text>
<text x="204.1" y="110.8" transform="rotate(-90 204.1 110.8)">VCC</text>
<text x="204.8" y="111.7">CO</text>
<text x="204.8" y="108.9">DO</text>
<text x="211.9" y="108.9">DI</text>
<text x="211.9" y="111.6">CI</text>
<text x="215.3" y="111.3" transform="rotate(-90 215.3 111.3)">GND</text>
<text x="216.7" y="110.8" transform="rotate(-90 216.7 110.8)">VCC</text>
<text x="217.4" y="111.7">CO</text>
<text x="217.4" y="108.9">DO</text>
<text x="224.5" y="108.9">DI</text>
<text x="224.5" y="111.6">CI</text>
<text x="227.8" y="111.3" transform="rotate(-90 227.8 111.3)">GND</text>
<text x="229.2" y="110.8" transform="rotate(-90 229.2 110.8)">VCC</text>
<text x="230" y="111.7">CO</text>
<text x="230" y="108.9">DO</text>
<text x="237.1" y="108.9">DI</text>
<text x="237.1" y="111.6">CI</text>
<text x="240.4" y="111.3" transform="rotate(-90 240.4 111.3)">GND</text>
<text x="241.8" y="110.8" transform="rotate(-90 241.8 110.8)">VCC</text>
<text x="242.5" y="111.7">CO</text>
<text x="242.5" y="108.9">DO</text>
<text x="249.6" y="108.9">DI</text>
<text x="249.6" y="111.6">CI</text>
<text x="253" y="111.3" transform="rotate(-90 253 111.3)">GND</text>
<text x="254.4" y="110.8" transform="rotate(-90 254.4 110.8)">VCC</text>
<text x="255.1" y="111.7">CO</text>
<text x="255.1" y="108.9">DO</text>
<text x="20" y="118.7">P4*2</text>
<text x="21.1" y="115.9">P1</text>
<text x="21.1" y="117.3">P3</text>
<text x="21.9" y="114.5">5</text>
<text x="24.1" y="115.1">GND</text>
<text x="24.1" y="116.5">GND</text>
<text x="24.1" y="117.9">GND</text>
<text x="24.1" y="119.3">GND</text>
<text x="30.2" y="114.4">VCC</text>
<text x="30.9" y="115.8">DM</text>
<text x="31" y="117.2">DP</text>
<text x="31.5" y="118.6">ID</text>
<text x="34.1" y="115.2">2</text>
<text x="34.1" y="116.6">3</text>
<text x="34.1" y="118">4</text>
<text x="34.1" y="119.4">P6</text>
<text x="87.9" y="115.2">22</text>
<text x="87.9" y="116.6">23</text>
<text x="87.9" y="118">24</text>
<text x="91.8" y="114.4">PA12</text>
<text x="91.8" y="115.8">PA13</text>
<text x="91.8" y="117.2">PA14</text>
<text x="91.8" y="118.6">PA15</text>
<text x="106.1" y="115.8">LDO_CAP</text>
<text x="109.1" y="118.6">VDD</text>
<text x="114.2" y="115.2">28</text>
<text x="114.2" y="118">27</text>
<text x="30.1" y="120">GND</text>
<text x="88.6" y="120.8">6</text>
<text x="88.6" y="122.2">5</text>
<text x="88.6" y="123.6">4</text>
<text x="88.6" y="125">3</text>
<text x="91.8" y="121.4">PB0</text>
<text x="91.8" y="122.8">PB1</text>
<text x="91.8" y="124.2">PB2</text>
<text x="91.8" y="125.6">PB3</text>
<text x="107.9" y="121.4">VDDIO</text>
<text x="108.4" y="124.2">AVDD</text>
<text x="114.2" y="123.6">32</text>
<text x="114.2" y="120.8">15</text>
<text x="25.5" y="132">2</text>
<text x="25.5" y="130.6">3</text>
<text x="25.5" y="129.2">4</text>
<text x="87.9" y="129.2">31</text>
<text x="87.9" y="132">29</text>
<text x="87.9" y="130.6">30</text>
<text x="88.6" y="126.4">2</text>
<text x="88.6" y="127.8">1</text>
<text x="91.8" y="127">PB4</text>
<text x="91.8" y="128.4">PB5</text>
<text x="91.8" y="129.8">PB12</text>
<text x="91.8" y="131.2">PB13</text>
<text x="109" y="127">GND</text>
<text x="114.2" y="126.4">25*2</text>
<text x="186.8" y="127.7">DI</text>
<text x="186.8" y="130.5">CI</text>
<text x="190.1" y="130.2" transform="rotate(-90 190.1 130.2)">GND</text>
<text x="191.5" y="129.7" transform="rotate(-90 191.5 129.7)">VCC</text>
<text x="192.2" y="130.5">CO</text>
<text x="192.2" y="127.7">DO</text>
<text x="199.4" y="127.7">DI</text>
<text x="199.4" y="130.5">CI</text>
<text x="202.7" y="130.2" transform="rotate(-90 202.7 130.2)">GND</text>
<text x="204.1" y="129.7" transform="rotate(-90 204.1 129.7)">VCC</text>
<text x="204.8" y="130.5">CO</text>
<text x="204.8" y="127.7">DO</text>
<text x="211.9" y="127.7">DI</text>
<text x="211.9" y="130.5">CI</text>
<text x="215.3" y="130.2" transform="rotate(-90 215.3 130.2)">GND</text>
<text x="216.7" y="129.7" transform="rotate(-90 216.7 129.7)">VCC</text>
<text x="217.4" y="130.5">CO</text>
<text x="217.4" y="127.7">DO</text>
<text x="224.5" y="127.7">DI</text>
<text x="224.5" y="130.5">CI</text>
<text x="227.8" y="130.2" transform="rotate(-90 227.8 130.2)">GND</text>
<text x="229.2" y="129.7" transform="rotate(-90 229.2 129.7)">VCC</text>
<text x="230" y="130.5">CO</text>
<text x="230" y="127.7">DO</text>
<text x="237.1" y="127.7">DI</text>
<text x="237.1" y="130.5">CI</text>
<text x="240.4" y="130.2" transform="rotate(-90 240.4 130.2)">GND</text>
<text x="241.8" y="129.7" transform="rotate(-90 241.8 129.7)">VCC</text>
<text x="242.5" y="130.5">CO</text>
<text x="242.5" y="127.7">DO</text>
<text x="249.6" y="127.7">DI</text>
<text x="249.6" y="130.5">CI</text>
<text x="253" y="130.2" transform="rotate(-90 253 130.2)">GND</text>
<text x="254.4" y="129.7" transform="rotate(-90 254.4 129.7)">VCC</text>
<text x="255.1" y="130.5">CO</text>
<text x="255.1" y="127.7">DO</text>
<text x="25.5" y="133.4">1</text>
<text x="87.9" y="134.8">20</text>
<text x="87.9" y="136.2">19</text>
<text x="91.8" y="132.6">PB14</text>
<text x="91.8" y="135.4">PC0</text>
<text x="91.8" y="136.8">PC1</text>
<text x="25.5" y="143.8">4</text>
<text x="25.5" y="142.5">5</text>
<text x="87.9" y="139">17</text>
<text x="87.9" y="140.4">18</text>
<text x="87.9" y="141.8">10</text>
<text x="88.6" y="143.2">9</text>
<text x="91.8" y="139.6">PF0</text>
<text x="91.8" y="141">PF1</text>
<text x="91.8" y="142.4">PF2</text>
<text x="91.8" y="143.8">PF3</text>
<text x="25.5" y="148">1</text>
<text x="25.5" y="146.6">2</text>
<text x="25.5" y="145.2">3</text>
<text x="88.6" y="144.5">8</text>
<text x="88.6" y="145.9">7</text>
<text x="91.8" y="145.2">PF4</text>
<text x="91.8" y="146.6">PF5</text>
<text x="186.8" y="147.3">DI</text>
<text x="190.1" y="149.7" transform="rotate(-90 190.1 149.7)">GND</text>
<text x="191.5" y="149.2" transform="rotate(-90 191.5 149.2)">VCC</text>
<text x="192.2" y="147.3">DO</text>
<text x="199.4" y="147.3">DI</text>
<text x="202.7" y="149.7" transform="rotate(-90 202.7 149.7)">GND</text>
<text x="204.1" y="149.2" transform="rotate(-90 204.1 149.2)">VCC</text>
<text x="204.8" y="147.3">DO</text>
<text x="211.9" y="147.3">DI</text>
<text x="215.3" y="149.7" transform="rotate(-90 215.3 149.7)">GND</text>
<text x="216.7" y="149.2" transform="rotate(-90 216.7 149.2)">VCC</text>
<text x="217.4" y="147.3">DO</text>
<text x="224.5" y="147.3">DI</text>
<text x="227.8" y="149.7" transform="rotate(-90 227.8 149.7)">GND</text>
<text x="229.2" y="149.2" transform="rotate(-90 229.2 149.2)">VCC</text>
<text x="230" y="147.3">DO</text>
<text x="237.1" y="147.3">DI</text>
<text x="240.4" y="149.7" transform="rotate(-90 240.4 149.7)">GND</text>
<text x="241.8" y="149.2" transform="rotate(-90 241.8 149.2)">VCC</text>
<text x="242.5" y="147.3">DO</text>
<text x="249.6" y="147.3">DI</text>
<text x="253" y="149.7" transform="rotate(-90 253 149.7)">GND</text>
<text x="254.4" y="149.2" transform="rotate(-90 254.4 149.2)">VCC</text>
<text x="255.1" y="147.3">DO</text>
<text x="186.8" y="150">CI</text>
<text x="192.2" y="150.1">CO</text>
<text x="199.4" y="150">CI</text>
<text x="204.8" y="150.1">CO</text>
<text x="211.9" y="150">CI</text>
<text x="217.4" y="150.1">CO</text>
<text x="224.5" y="150">CI</text>
<text x="230" y="150.1">CO</text>
<text x="237.1" y="150">CI</text>
<text x="242.5" y="150.1">CO</text>
<text x="249.6" y="150">CI</text>
<text x="255.1" y="150.1">CO</text>
</g>
<g font-size="1" fill="#808080">
<text x="58.4" y="61.6">D2</text>
<text x="58.4" y="68.6">D1</text>
<text x="69.6" y="70" transform="rotate(-90 69.6 70)">C6</text>
<text x="71.7" y="70" transform="rotate(-90 71.7 70)">1uF</text>
<text x="91.2" y="70" transform="rotate(-90 91.2 70)">C7</text>
<text x="93.3" y="70" transform="rotate(-90 93.3 70)">1uF</text>
<text x="95.4" y="70" transform="rotate(-90 95.4 70)">R5</text>
<text x="97.5" y="70" transform="rotate(-90 97.5 70)">4.7K</text>
<text x="97.5" y="73.8" transform="rotate(-90 97.5 73.8)">PWR</text>
<text x="94" y="78.8" transform="rotate(-90 94 78.8)">GREEN-0603</text>
<text x="160.4" y="89.6" transform="rotate(-90 160.4 89.6)">10K</text>
<text x="160.4" y="93.1" transform="rotate(-90 160.4 93.1)">R8</text>
<text x="162.5" y="95.9" transform="rotate(-90 162.5 95.9)">R9</text>
<text x="162.5" y="92.4" transform="rotate(-90 162.5 92.4)">10K</text>
<text x="164.5" y="93.1">R24</text>
<text x="164.5" y="95.9">R25</text>
<text x="168" y="93.1">100R</text>
<text x="168" y="95.9">100R</text>
<text x="190.4" y="91">100nF</text>
<text x="194" y="91">C8</text>
<text x="195.8" y="93.1">GND</text>
<text x="203" y="91">100nF C11</text>
<text x="208.4" y="93.1">GND</text>
<text x="215.5" y="91">100nF C12</text>
<text x="221" y="93.1">GND</text>
<text x="228.1" y="91">100nF C15</text>
<text x="233.6" y="93.1">GND</text>
<text x="240.7" y="91">100nF C16</text>
<text x="246.1" y="93.1">GND</text>
<text x="253.2" y="91">100nF C19</text>
<text x="258.7" y="93.1">GND</text>
<text x="188.9" y="101.5">GND</text>
<text x="201.4" y="101.5">GND</text>
<text x="214" y="101.5">GND</text>
<text x="226.6" y="101.5">GND</text>
<text x="239.1" y="101.5">GND</text>
<text x="251.7" y="101.5">GND</text>
<text x="131" y="104.9" transform="rotate(-90 131 104.9)">10K</text>
<text x="190.4" y="106.3">100nF</text>
<text x="194" y="106.3">C9</text>
<text x="203" y="106.3">100nF C10</text>
<text x="215.5" y="106.3">100nF C13</text>
<text x="228.1" y="106.3">100nF C14</text>
<text x="240.7" y="106.3">100nF C17</text>
<text x="253.2" y="106.3">100nF C18</text>
<text x="23.5" y="112.6">J1</text>
<text x="26.3" y="112.6">USB-MC-001-05</text>
<text x="116.4" y="112.6">L1</text>
<text x="121.2" y="112.6">4.7uH</text>
<text x="131" y="112.6" transform="rotate(-90 131 112.6)">C5</text>
<text x="131" y="110.5" transform="rotate(-90 131 110.5)">10uF</text>
<text x="131" y="108.4" transform="rotate(-90 131 108.4)">R1</text>
<text x="195.8" y="108.4">GND</text>
<text x="208.4" y="108.4">GND</text>
<text x="221" y="108.4">GND</text>
<text x="233.6" y="108.4">GND</text>
<text x="246.1" y="108.4">GND</text>
<text x="258.7" y="108.4">GND</text>
<text x="45.4" y="116.1">33R</text>
<text x="45.4" y="117.5">33R</text>
<text x="46" y="114.7">0R</text>
<text x="49.5" y="116.1">R2</text>
<text x="49.5" y="117.5">R3</text>
<text x="49.5" y="114.7">R4</text>
<text x="188.9" y="116.8">GND</text>
<text x="201.4" y="116.8">GND</text>
<text x="214" y="116.8">GND</text>
<text x="226.6" y="116.8">GND</text>
<text x="239.1" y="116.8">GND</text>
<text x="251.7" y="116.8">GND</text>
<text x="118.5" y="124.5" transform="rotate(-90 118.5 124.5)">100nF</text>
<text x="120.6" y="124.5" transform="rotate(-90 120.6 124.5)">10uF</text>
<text x="122.6" y="124.5" transform="rotate(-90 122.6 124.5)">2.2uF</text>
<text x="124.7" y="124.5" transform="rotate(-90 124.7 124.5)">100nF</text>
<text x="190.4" y="125.2">100nF C22</text>
<text x="203" y="125.2">100nF C23</text>
<text x="215.5" y="125.2">100nF C24</text>
<text x="228.1" y="125.2">100nF C25</text>
<text x="240.7" y="125.2">100nF C21</text>
<text x="253.2" y="125.2">100nF C20</text>
<text x="54.5" y="131.5">GREEN-0603</text>
<text x="118.5" y="126.6" transform="rotate(-90 118.5 126.6)">C4</text>
<text x="120.6" y="126.6" transform="rotate(-90 120.6 126.6)">C2</text>
<text x="122.6" y="126.6" transform="rotate(-90 122.6 126.6)">C1</text>
<text x="124.7" y="126.6" transform="rotate(-90 124.7 126.6)">C3</text>
<text x="195.8" y="127.3">GND</text>
<text x="208.4" y="127.3">GND</text>
<text x="221" y="127.3">GND</text>
<text x="233.6" y="127.3">GND</text>
<text x="246.1" y="127.3">GND</text>
<text x="258.7" y="127.3">GND</text>
<text x="54.5" y="136.4">GREEN-0603</text>
<text x="59.4" y="135">LED2</text>
<text x="62.6" y="135">1K</text>
<text x="62.6" y="132.9">R6</text>
<text x="62.6" y="137.8">R7</text>
<text x="188.9" y="135.7">GND</text>
<text x="201.4" y="135.7">GND</text>
<text x="214" y="135.7">GND</text>
<text x="226.6" y="135.7">GND</text>
<text x="239.1" y="135.7">GND</text>
<text x="251.7" y="135.7">GND</text>
<text x="59.4" y="139.9">LED1</text>
<text x="62.6" y="139.9">1K</text>
<text x="190.4" y="144.7">100nF C26</text>
<text x="195.8" y="146.8">GND</text>
<text x="203" y="144.7">100nF C27</text>
<text x="208.4" y="146.8">GND</text>
<text x="215.5" y="144.7">100nF C28</text>
<text x="221" y="146.8">GND</text>
<text x="228.1" y="144.7">100nF C29</text>
<text x="233.6" y="146.8">GND</text>
<text x="240.7" y="144.7">100nF C30</text>
<text x="246.1" y="146.8">GND</text>
<text x="253.2" y="144.7">100nF C31</text>
<text x="259.4" y="146.8">GND</text>
<text x="188.9" y="155.2">GND</text>
<text x="201.4" y="155.2">GND</text>
<text x="214" y="155.2">GND</text>
<text x="226.6" y="155.2">GND</text>
<text x="239.1" y="155.2">GND</text>
<text x="251.7" y="155.2">GND</text>
</g>
<g font-size=".9" fill="#c90d0c">
<text x="185.5" y="91.4">APA102</text>
<text x="198.1" y="91.4">APA102</text>
<text x="210.6" y="91.4">APA102</text>
<text x="223.2" y="91.4">APA102</text>
<text x="235.8" y="91.4">APA102</text>
<text x="248.4" y="91.4">APA102</text>
<text x="185.5" y="106.8">APA102</text>
<text x="198.1" y="106.8">APA102</text>
<text x="210.6" y="106.8">APA102</text>
<text x="223.2" y="106.8">APA102</text>
<text x="235.8" y="106.8">APA102</text>
<text x="248.4" y="106.8">APA102</text>
<text x="185.5" y="125.6">APA102</text>
<text x="198.1" y="125.6">APA102</text>
<text x="210.6" y="125.6">APA102</text>
<text x="223.2" y="125.6">APA102</text>
<text x="235.8" y="125.6">APA102</text>
<text x="248.4" y="125.6">APA102</text>
<text x="185.5" y="145.2">APA102</text>
<text x="198.1" y="145.2">APA102</text>
<text x="210.6" y="145.2">APA102</text>
<text x="223.2" y="145.2">APA102</text>
<text x="235.8" y="145.2">APA102</text>
<text x="248.4" y="145.2">APA102</text>
</g>
</svg>
